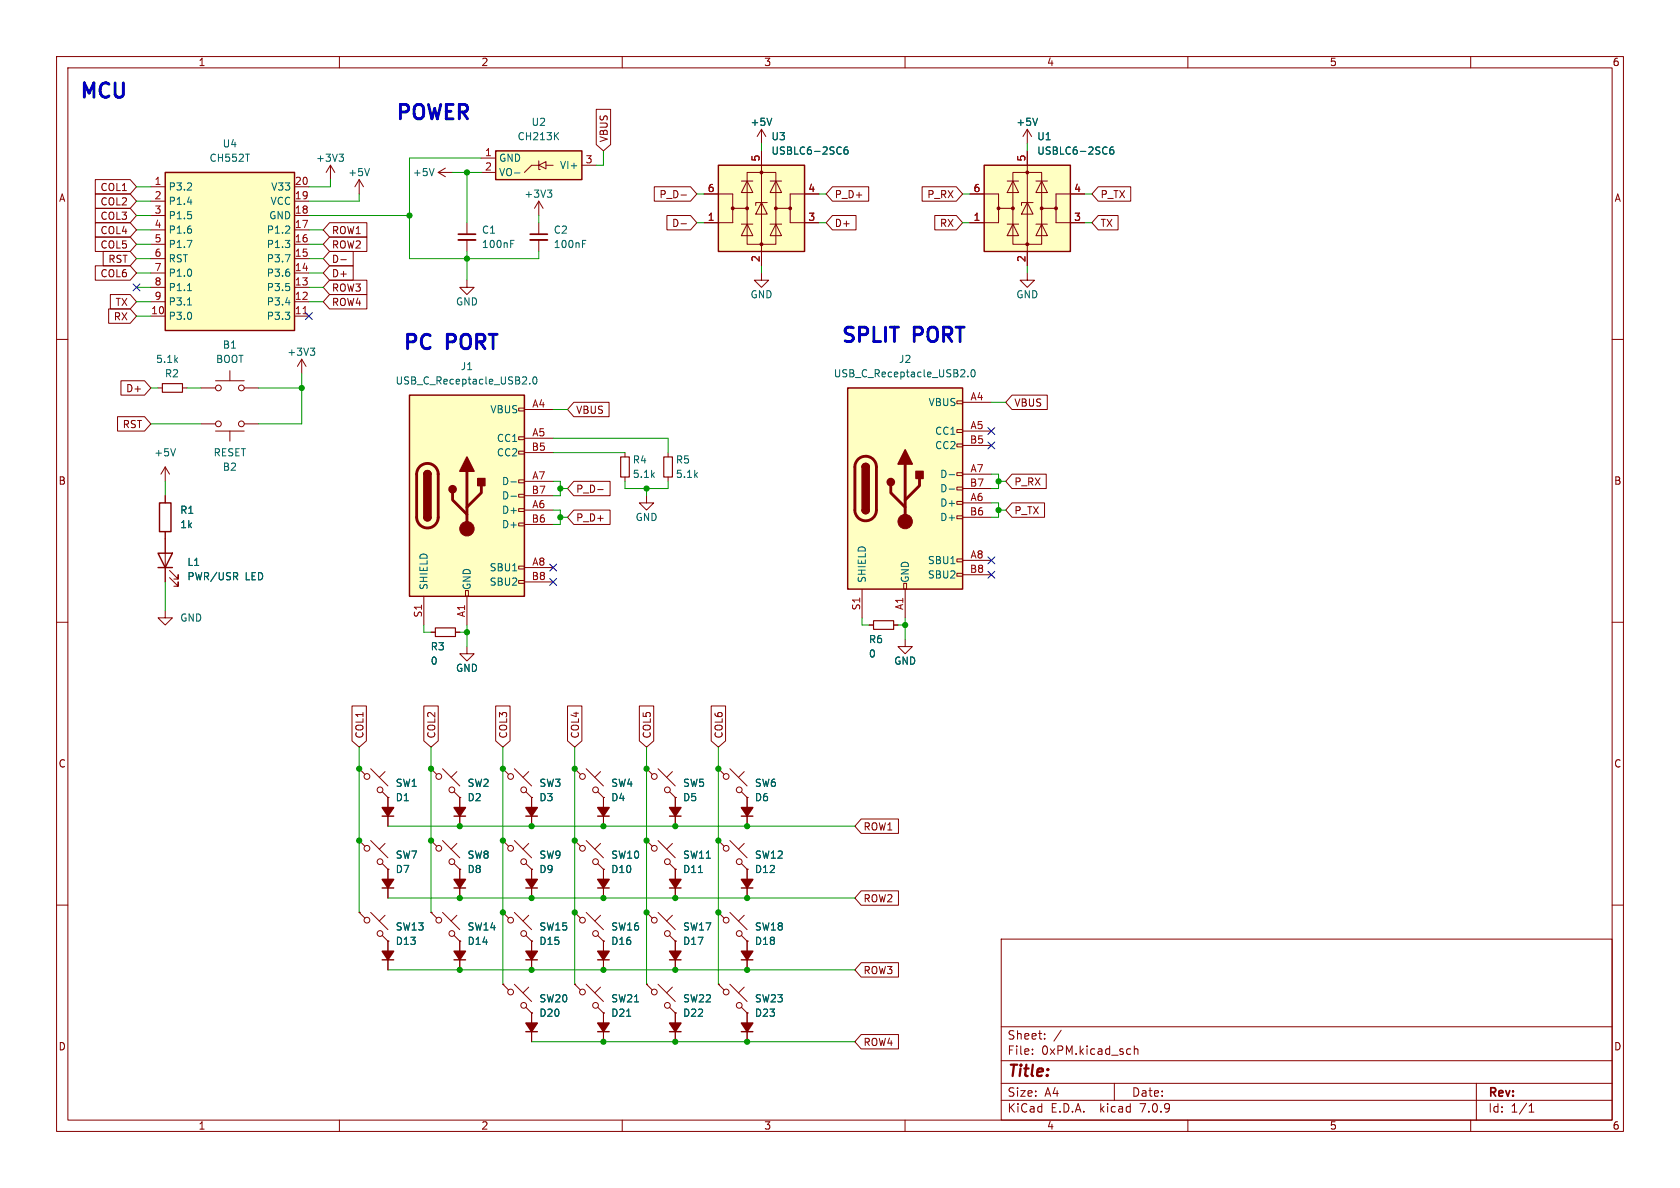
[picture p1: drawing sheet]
<svg xmlns="http://www.w3.org/2000/svg" width="297mm" height="210mm" viewBox="0 0 297 210" stroke-linecap="round" stroke-linejoin="round" font-family="sans-serif">
<g fill="none" stroke="#840000" stroke-width=".18">
<path d="M10 10h277v190h-277zM12 12h273v186h-273zM60 10v2M105.4 19.3h2.6v6.3l-1.3 1.1-1.3-1.1zM110 10v2M160 10v2M210 10v2M260 10v2M16.8 36.8h6.2l1.1 1.3-1.1 1.3h-6.2zM16.8 34.3h6.2l1.1 1.3-1.1 1.2h-6.2zM16.8 31.7h6.2l1.1 1.3-1.1 1.3h-6.2zM16.8 39.4h6.2l1.1 1.2-1.1 1.3h-6.2z"/>
<path d="M26.7 33h2.5M26.7 38.1h2.5M26.7 35.6h2.5M52.1 33h2.5M52.1 38.1h2.5M52.1 35.6h2.5M58.3 39.4h6.6v2.5h-6.6l-1.2-1.3zM58.4 29.2l-.7 1.3M58.4 29.2v2.6M58.4 29.2l.8 1.3M63.5 31.8l-.8 1.2M63.5 31.8v2.5"/>
<path d="M63.5 31.8l.8 1.2M77.5 30.5h2.5M77.5 30.5l1.2 .7M78.7 29.7l-1.2 .8M82.5 39.4v2M85.1 27.9h2.5M85.1 30.5h2.5M95.2 29.2l1.3-.6v1.2zM95.2 28.4v1.6h.3M95.2 29.2h-1.2l-1.3 1.3M95.2 35.6l-.7 1.2M95.2 35.6v2.5"/>
<path d="M95.2 39.4v2M95.2 35.6l.8 1.2M96.5 29.2h1.3M102.9 29.2h2.5M115.7 33h6.4l1.1 1.3-1.1 1.3h-6.4zM117.9 38.1h4.2l1.1 1.3-1.1 1.2h-4.2zM120.4 34.5h1M120.4 39.6h1M124.5 34.3h5v2.5h2.6M129.5 36.8v2.6h-5M131.1 39.6h2M131.1 32h2"/>
<path d="M132.1 30.5h5.1v12.7h-5.1zM132.1 39.6l1 2.1h-2zM132.1 32l1 2h-2zM134.6 35.8l1 2h-2zM134.6 22.9v2.5M134.6 26.7v20.3M134.6 22.9l-.7 1.2M134.6 22.9l.8 1.2M135.6 35.8h-2v.5M136.1 39.6h2.1M136.1 32h2.1M137.2 39.6l1 2.1h-2.1z"/>
<path d="M137.2 32l1 2h-2.1zM139.7 36.8v2.6h5.1M144.8 34.3h-5.1v2.5h-2.5M147.2 33h6.4v2.6h-6.4l-1.2-1.3zM147.2 38.1h4.1v2.5h-4.1l-1.2-1.2zM163 33h6.1l1.1 1.3-1.1 1.3h-6.1zM165.3 38.1h3.8l1.1 1.3-1.1 1.2h-3.8zM171.4 34.3h5.1v2.5h2.6M176.5 36.8v2.6h-5.1M178.1 39.6h2M178.1 32h2M179.1 30.5h5v12.7h-5z"/>
<path d="M179.1 39.6l1 2.1h-2zM179.1 32l1 2h-2zM181.6 35.8l1 2h-2zM181.6 22.9v2.5M181.6 26.7v20.3M181.6 22.9l-.8 1.2M181.6 22.9l.8 1.2M182.6 35.8h-2v.5M183.1 39.6h2.1M183.1 32h2.1M184.1 39.6l1.1 2.1h-2.1zM184.1 32l1.1 2h-2.1z"/>
<path d="M186.7 36.8v2.6h5.1M191.8 34.3h-5.1v2.5h-2.6M194.2 38.1h3.5v2.5h-3.5l-1.2-1.2zM194.2 33h5.7v2.6h-5.7l-1.2-1.3zM10 60h2M16.8 47h6.2l1.1 1.3-1.1 1.2h-6.2zM16.8 41.9h6.2l1.1 1.3-1.1 1.3h-6.2zM18.2 44.4h4.8l1.1 1.3-1.1 1.3h-4.8zM19.2 54.6h3.8l1.1 1.3-1.1 1.3h-3.8zM19.5 52.1h3.5l1.1 1.2-1.1 1.3h-3.5zM26.7 55.9h2.5M26.7 53.3h2.5"/>
<path d="M26.7 50.8h2.5M26.7 48.3h2.5M26.7 45.7h2.5M26.7 43.2h2.5M26.7 40.6h2.5M52.1 55.9h2.5M52.1 53.3h2.5M52.1 50.8h2.5M52.1 48.3h2.5M52.1 45.7h2.5M52.1 43.2h2.5M52.1 40.6h2.5"/>
<path d="M58.3 52.1h6.6v2.5h-6.6l-1.2-1.3zM58.3 47h4.1v2.5h-4.1l-1.2-1.2zM58.3 49.5h6.6v2.6h-6.6l-1.2-1.3zM58.3 41.9h6.6v2.6h-6.6l-1.2-1.3zM58.3 44.4h4.1v2.6h-4.1l-1.2-1.3zM60.3 45.9h.9M82.5 49.5v1.3h1.3l-1.3 1.3-1.2-1.3h1.2M82.5 42.4v2.1M95.2 42.4v2.1M134.6 48.3v1.2h1.3l-1.3 1.3-1.3-1.3h1.3M181.6 48.3v1.2h1.3l-1.3 1.3-1.3-1.3h1.3M285 60h2"/>
<path d="M20.8 73.7h4.8l1.1 1.2-1.1 1.3h-4.8zM21.4 67.3h4.2l1.1 1.3-1.1 1.3h-4.2zM27.9 68.6h.8M32.3 68.6h.7M35.6 68.6h2.5M35.6 74.9h2.5M38.1 67.3h5.1M38.1 76.2h5.1M40.6 65.5v1.8M40.6 76.2v1.8M43.2 68.6h2.5M43.2 74.9h2.5"/>
<path d="M53.3 63.5l-.7 1.3M53.3 63.5v2.5M53.3 63.5l.8 1.3M91.7 79.8h1v.5h-1zM91.7 77.2h1v.5h-1zM91.7 72.1h1v.5h-1zM92.7 72.4h5.1M92.7 77.5h5.1M101.4 71.1h6.3v2.6h-6.3l-1.1-1.3zM169.2 78.5h1v.5h-1zM169.2 75.9h1v.6h-1zM169.2 70.9h1v.5h-1z"/>
<path d="M170.2 71.1h5.1M170.2 76.2h5.1M170.2 78.7h5.1M178.9 69.8h6.2v2.6h-6.2l-1.1-1.3zM29.2 82.6l-.8 1.2M29.2 82.6v2.5M29.2 87.6v1.3M29.2 94v8.9M29.2 82.6l.8 1.2M91.7 92.5h1v.5h-1zM91.7 89.9h1v.5h-1zM91.7 87.4h1v.5h-1z"/>
<path d="M91.7 84.8h1v.5h-1zM92.7 90.2h5.1M92.7 85.1h5.1M92.7 80h5.1M92.7 92.7h5.1M92.7 87.6h5.1M101.4 85.1h6.5v2.5h-6.5l-1.1-1.2zM101.4 90.2h6.5v2.5h-6.5l-1.1-1.3zM105.7 86.5h.9M110.5 80v.8M110.5 84.3v.8M114.3 87.6v1.3h1.3l-1.3 1.3-1.3-1.3h1.3"/>
<path d="M118.1 80v.8M118.1 84.3v.8M169.2 98.8h1v.5h-1zM169.2 91.2h1v.5h-1zM169.2 88.6h1v.6h-1zM169.2 86.1h1v.5h-1zM169.2 83.6h1v.5h-1zM170.2 88.9h5.1M170.2 83.8h5.1M170.2 99.1h5.1M170.2 91.4h5.1M170.2 86.4h5.1"/>
<path d="M178.9 83.8h6.1v2.6h-6.1l-1.1-1.3zM178.9 88.9h5.8v2.5h-5.8l-1.1-1.2zM10 110h2M29.2 108v1.2h1.3l-1.3 1.3-1.3-1.3h1.3M30 102.1l1.5 1.5v-.7v.7h-.8M30 100.8l1.5 1.6v-.8v.8h-.8M74.9 105.4v5.1M76.2 111.8h.8M80.5 111.8h.8M82.3 104.4h.5v1h-.5zM82.5 114.3v1.3h1.3l-1.3 1.2-1.2-1.2h1.2M82.5 105.4v5.1"/>
<path d="M91.7 102.6h1v.5h-1zM91.7 100.1h1v.5h-1zM92.7 100.3h5.1M92.7 102.9h5.1M152.4 104.1v5.1M153.7 110.5h.7M158 110.5h.7M159.8 103.1h.5v1h-.5zM160 113v1.3h1.3l-1.3 1.3-1.3-1.3h1.3M160 104.1v5.1M169.2 101.3h1v.6h-1zM170.2 101.6h5.1"/>
<path d="M285 110h2M62.2 124.8h2.6v6.2l-1.3 1.1-1.3-1.1zM63.5 135.9l1 1M63.5 135.9h.1M65.5 135.9l3.1 3M67.6 140l1 1M68.1 136.4l-1 1M74.9 124.8h2.6v6.2l-1.3 1.1-1.3-1.1zM76.2 135.9l1 1M76.2 135.9h.1M78.2 135.9l3.1 3M80.3 140l1 1"/>
<path d="M80.8 136.4l-1 1M87.6 124.8h2.6v6.2l-1.3 1.1-1.3-1.1zM88.9 135.9l1 1M88.9 135.9h.1M90.9 135.9l3.1 3M93 140l1 1M93.5 136.4l-1 1M100.3 124.8h2.6v6.2l-1.3 1.1-1.3-1.1zM101.6 135.9l1 1M101.6 135.9h.1M103.6 135.9l3.1 3M105.7 140l1 1"/>
<path d="M106.2 136.4l-1 1M113 124.8h2.6v6.2l-1.3 1.1-1.3-1.1zM114.3 135.9l1 1M114.3 135.9h.1M116.3 135.9l3.1 3M118.4 140l1 1M118.9 136.4l-1 1M125.7 124.8h2.6v6.2l-1.3 1.1-1.3-1.1zM127 135.9l1 1M127 135.9h.1M129 135.9l3.1 3M131.1 140l1 1"/>
<path d="M131.6 136.4l-1 1M10 160h2M63.5 148.6l1 1M63.5 148.6h.1M65.5 148.6l3.1 3M67.6 152.7l1 1M68.1 149.1l-1 1M68.6 141h.1M68.6 153.7h.1M68.6 141v5.1M68.6 153.7v5.1M76.2 148.6l1 1"/>
<path d="M76.2 148.6h.1M78.2 148.6l3.1 3M80.3 152.7l1 1M80.8 149.1l-1 1M81.3 141h.1M81.3 153.7h.1M81.3 141v5.1M81.3 153.7v5.1M88.9 148.6l1 1M88.9 148.6h.1M90.9 148.6l3.1 3M93 152.7l1 1"/>
<path d="M93.5 149.1l-1 1M94 153.7h.1M94 141h.1M94 141v5.1M94 153.7v5.1M101.6 148.6l1 1M101.6 148.6h.1M103.6 148.6l3.1 3M105.7 152.7l1 1M106.2 149.1l-1 1M106.7 153.7h.1M106.7 141h.1"/>
<path d="M106.7 141v5.1M106.7 153.7v5.1M114.3 148.6l1 1M114.3 148.6h.1M116.3 148.6l3.1 3M118.4 152.7l1 1M118.9 149.1l-1 1M119.4 153.7h.1M119.4 141h.1M119.4 141v5.1M119.4 153.7v5.1M127 148.6l1 1"/>
<path d="M127 148.6h.1M129 148.6l3.1 3M131.1 152.7l1 1M131.6 149.1l-1 1M132.1 153.7h.1M132.1 141h.1M132.1 141v5.1M132.1 153.7v5.1M152.2 144.8h6.6v2.5h-6.6l-1.1-1.2zM152.2 157.5h6.6v2.5h-6.6l-1.1-1.2zM285 160h2M63.5 161.3l1 1"/>
<path d="M63.5 161.3h.1M65.5 161.3l3.1 3M67.6 165.4l1 1M68.1 161.8l-1 1M68.6 166.4h.1M68.6 166.4v5.1M76.2 161.3l1 1M76.2 161.3h.1M78.2 161.3l3.1 3M80.3 165.4l1 1M80.8 161.8l-1 1M81.3 166.4h.1"/>
<path d="M81.3 166.4v5.1M88.9 161.3l1 1M88.9 161.3h.1M88.9 174l1 1M88.9 174h.1M90.9 161.3l3.1 3M90.9 174l3.1 3M93 165.4l1 1M93 178.1l1 1M93.5 161.8l-1 1M93.5 174.5l-1 1M94 166.4h.1"/>
<path d="M94 179.1h.1M94 166.4v5.1M94 179.1v5.1M101.6 161.3l1 1M101.6 161.3h.1M101.6 174l1 1M101.6 174h.1M103.6 161.3l3.1 3M103.6 174l3.1 3M105.7 165.4l1 1M105.7 178.1l1 1M106.2 161.8l-1 1"/>
<path d="M106.2 174.5l-1 1M106.7 166.4h.1M106.7 179.1h.1M106.7 166.4v5.1M106.7 179.1v5.1M114.3 174l1 1M114.3 174h.1M114.3 161.3l1 1M114.3 161.3h.1M116.3 161.3l3.1 3M116.3 174l3.1 3M118.4 178.1l1 1"/>
<path d="M118.4 165.4l1 1M118.9 161.8l-1 1M118.9 174.5l-1 1M119.4 179.1h.1M119.4 166.4h.1M119.4 166.4v5.1M119.4 179.1v5.1M127 174l1 1M127 174h.1M127 161.3l1 1M127 161.3h.1M129 174l3.1 3"/>
<path d="M129 161.3l3.1 3M131.1 178.1l1 1M131.1 165.4l1 1M131.6 174.5l-1 1M131.6 161.8l-1 1M132.1 179.1h.1M132.1 166.4h.1M132.1 166.4v5.1M132.1 179.1v5.1M152.2 170.2h6.6v2.5h-6.6l-1.1-1.2zM177 166h108v32h-108zM60 198v2"/>
<path d="M110 198v2M152.2 182.9h6.6v2.5h-6.6l-1.1-1.2zM160 198v2M177 194.5h108M177 191.5h108M177 187.5h108M177 181.5h108M182.5 186.3v.1M182.5 185.5v.1M184.7 183.6v.1M184.7 182.8v.1M187.6 182.1l-1.3 2"/>
<path d="M197 191.5v3M200.5 184.9v1.5M200.5 185.5l.2-.1 .4 .1 .1 .9M210 198v2M260 198v2M261 191.5v6.5M270.3 196.6h.9M270.3 195.5l.4-.4v1.5"/>
<circle cx="38.6" cy="74.9" r=".51"/>
<circle cx="38.6" cy="68.6" r=".51"/>
<circle cx="42.7" cy="68.6" r=".51"/>
<circle cx="42.7" cy="74.9" r=".51"/>
<circle cx="64.9" cy="137.3" r=".51"/>
<circle cx="67.2" cy="139.6" r=".51"/>
<circle cx="77.6" cy="137.3" r=".51"/>
<circle cx="79.9" cy="139.6" r=".51"/>
<circle cx="90.3" cy="137.3" r=".51"/>
<circle cx="92.6" cy="139.6" r=".51"/>
<circle cx="103" cy="137.3" r=".51"/>
<circle cx="105.3" cy="139.6" r=".51"/>
<circle cx="115.7" cy="137.3" r=".51"/>
<circle cx="118" cy="139.6" r=".51"/>
<circle cx="128.4" cy="137.3" r=".51"/>
<circle cx="130.7" cy="139.6" r=".51"/>
<circle cx="64.9" cy="150" r=".51"/>
<circle cx="67.2" cy="152.3" r=".51"/>
<circle cx="77.6" cy="150" r=".51"/>
<circle cx="79.9" cy="152.3" r=".51"/>
<circle cx="90.3" cy="150" r=".51"/>
<circle cx="92.6" cy="152.3" r=".51"/>
<circle cx="103" cy="150" r=".51"/>
<circle cx="105.3" cy="152.3" r=".51"/>
<circle cx="115.7" cy="150" r=".51"/>
<circle cx="118" cy="152.3" r=".51"/>
<circle cx="128.4" cy="150" r=".51"/>
<circle cx="130.7" cy="152.3" r=".51"/>
<circle cx="64.9" cy="162.7" r=".51"/>
<circle cx="67.2" cy="165" r=".51"/>
<circle cx="77.6" cy="162.7" r=".51"/>
<circle cx="79.9" cy="165" r=".51"/>
<circle cx="90.3" cy="162.7" r=".51"/>
<circle cx="90.3" cy="175.4" r=".51"/>
<circle cx="92.6" cy="165" r=".51"/>
<circle cx="92.6" cy="177.7" r=".51"/>
<circle cx="103" cy="162.7" r=".51"/>
<circle cx="103" cy="175.4" r=".51"/>
<circle cx="105.3" cy="165" r=".51"/>
<circle cx="105.3" cy="177.7" r=".51"/>
<circle cx="115.7" cy="175.4" r=".51"/>
<circle cx="115.7" cy="162.7" r=".51"/>
<circle cx="118" cy="177.7" r=".51"/>
<circle cx="118" cy="165" r=".51"/>
<circle cx="128.4" cy="162.7" r=".51"/>
<circle cx="128.4" cy="175.4" r=".51"/>
<circle cx="130.7" cy="177.7" r=".51"/>
<circle cx="130.7" cy="165" r=".51"/>
</g>
<g fill="none" stroke="#840000" stroke-width=".25">
<path d="M29.2 30.5h22.9v27.9h-22.9zM87.6 26.7h15.3v5.1h-15.3zM127 29.2h15.2v15.3h-15.2zM174 29.2h15.2v15.3h-15.2zM72.4 69.9h20.3v35.5h-20.3zM149.9 68.6h20.3v35.5h-20.3zM27.9 97.8h2.6l-1.3 2.5zM28.2 88.9h2v5.1h-2zM74.9 91.4a.64 .64 0 0 0 .7 .7 .64 .64 0 0 0 .6-.7M74.9 83.8a.64 .64 0 0 1 .7-.6 .64 .64 0 0 1 .6 .6M152.4 90.2a.64 .64 0 0 0 .6 .6 .64 .64 0 0 0 .7-.6M152.4 82.6a.64 .64 0 0 1 .6-.7 .64 .64 0 0 1 .7 .7"/>
<path d="M27.9 100.3h2.6M67.6 157h2M67.6 144.3h2M80.3 157h2M80.3 144.3h2M93 157h2M93 144.3h2M105.7 157h2M105.7 144.3h2M118.4 157h2M118.4 144.3h2M131.1 157h2"/>
<path d="M131.1 144.3h2M67.6 169.7h2M80.3 169.7h2M93 169.7h2M105.7 169.7h2M118.4 169.7h2M131.1 169.7h2M93 182.4h2M105.7 182.4h2M118.4 182.4h2M131.1 182.4h2"/>
</g>
<g fill="#840000" stroke="#840000" stroke-width=".25">
<path d="M105.7 155.4h2l-1 1.6z"/>
<path d="M105.7 168.1h2l-1 1.6z"/>
<path d="M131.1 180.8h2l-1 1.6z"/>
<path d="M74.9 91.4h1.3a.64 .64 0 0 1-.6 .7 .64 .64 0 0 1-.7-.7z"/>
<path d="M74.9 83.8h1.3v7.6h-1.3z"/>
<path d="M75.1 83.4a.64 .64 0 0 1 .7-.2 .64 .64 0 0 1 .4 .6h-1.3z"/>
<path d="M82.5 80.8l1.3 2.5h-2.5z"/>
<path d="M84.5 84.6h1.2v1.3h-1.2z"/>
<path d="M105.7 142.7h2l-1 1.6z"/>
<path d="M105.7 180.8h2l-1 1.6z"/>
<path d="M93 180.8h2l-1 1.6z"/>
<path d="M131.1 168.1h2l-1 1.6z"/>
<path d="M67.6 142.7h2l-1 1.6z"/>
<path d="M93 168.1h2l-1 1.6z"/>
<path d="M93 155.4h2l-1 1.6z"/>
<path d="M131.1 155.4h2l-1 1.6z"/>
<path d="M80.3 168.1h2l-1 1.6z"/>
<path d="M67.6 168.1h2l-1 1.6z"/>
<path d="M80.3 155.4h2l-1 1.6z"/>
<path d="M93 142.7h2l-1 1.6z"/>
<path d="M80.3 142.7h2l-1 1.6z"/>
<path d="M67.6 155.4h2l-1 1.6z"/>
<path d="M118.4 155.4h2l-1 1.6z"/>
<path d="M152.4 90.2h1.3a.64 .64 0 0 1-.7 .6 .64 .64 0 0 1-.6-.6z"/>
<path d="M152.4 82.6h1.3v7.6h-1.3z"/>
<path d="M152.6 82.1a.64 .64 0 0 1 .7-.1 .64 .64 0 0 1 .4 .6h-1.3z"/>
<path d="M160 79.5l1.3 2.5h-2.6z"/>
<path d="M161.9 83.3h1.3v1.3h-1.3z"/>
<path d="M131.1 142.7h2l-1 1.6z"/>
<path d="M118.4 142.7h2l-1 1.6z"/>
<path d="M118.4 180.8h2l-1 1.6z"/>
<path d="M118.4 168.1h2l-1 1.6z"/>
<circle cx="80" cy="86.5" r=".63"/>
<circle cx="157.5" cy="85.2" r=".63"/>
</g>
<g fill="none" stroke="#006464" stroke-width=".18">
<path d="M33.1 35.7h.8M59.9 27.2h.8l-.4 .5M60.5 27.7l.2 .3v.3l-.2 .2M65.3 29.8l-.4 1.3M76.7 29.8l-.4 1.3M91 30.6h.9M96.8 33.6h.7l-.4 .5M97.3 34.1l.2 .2v.3l-.2 .3M98.2 24l.6 .7M98.8 23.4l-.8 .8M136.4 20.9l-.4 1.3M149.8 26h-.4a.85 .85 0 0 0 0 1.2l.5-.1v-.4l-.2-.2h-.4l-.1 .2"/>
<path d="M183.4 20.9l-.4 1.3M196.8 26h-.4a.85 .85 0 0 0 0 1.2l.5-.1v-.4l-.2-.2h-.4l-.1 .2M33.1 42.5h.8l-.5 1.3M33.1 51.4h.8M33.1 53.9h.8M50.4 45h.9l-.6 1.3M50.5 53.5h.8M90.3 43.1h.4M90.3 42.5h.6M103 43.1h.4M103 42.5h.6M31 79.3l-.4 1.3"/>
<path d="M54.9 61.5h.7l-.4 .5M55.4 62l.2 .3v.3l-.2 .2M93.6 67.8v.1M94.3 66.7l.2-.1a.68 .68 0 0 1 .4 .7 .68 .68 0 0 1-.4 .6l-.2-.1-.1-.4zM171.1 66.5v.1M171.8 65.5l.2-.2a.68 .68 0 0 1 .4 .7 .68 .68 0 0 1-.4 .6l-.2-.1-.1-.4zM90.3 85.2h1M90.3 87.7h1M167.8 83.9h1M167.8 86.5h1M41.6 101.9l.4 .6M41.9 101.3l.1 .2-.1 .3"/>
<path d="M123.5 154.2h.7M110.8 179.6h.7"/>
</g>
<path d="M28.7 67.8h3.6v1.5h-3.6zM109.7 80.8h1.6v3.5h-1.6zM117.3 80.8h1.6v3.5h-1.6zM77 111h3.5v1.5h-3.5zM154.4 109.7h3.6v1.6h-3.6z" fill="none" stroke="#840000" stroke-width=".2"/>
<g fill="#ffffc2" stroke="#ffffc2" stroke-width=".18">
<path d="M87.6 26.7h15.3v5.1h-15.3z"/>
<path d="M72.4 69.9h20.3v35.5h-20.3z"/>
<path d="M127 29.2h15.2v15.3h-15.2z"/>
<path d="M174 29.2h15.2v15.3h-15.2z"/>
<path d="M149.9 68.6h20.3v35.5h-20.3z"/>
<path d="M29.2 30.5h22.9v27.9h-22.9z"/>
</g>
<path d="M74.2 82.5a1.9 1.9 0 0 1 2.1-.4 1.9 1.9 0 0 1 1.2 1.7v7.6a1.91 1.91 0 0 1-1.9 1.9 1.91 1.91 0 0 1-1.9-1.9v-7.7l.1-.7zM80 87.1v1.3l2.5 2.5M82.5 83.3v10.2M85.1 85.9v1.2l-2.6 2.6M151.7 81.2a1.9 1.9 0 0 1 2.1-.4 1.9 1.9 0 0 1 1.1 1.8v7.6a1.91 1.91 0 0 1-1.9 1.9 1.91 1.91 0 0 1-1.9-1.9v-7.8l.2-.7zM157.5 85.9v1.2l2.5 2.6M160 82v10.2M162.6 84.6v1.3l-2.6 2.5" fill="none" stroke="#840000" stroke-width=".51"/>
<g fill="#840000" stroke="#840000" stroke-width=".18">
<circle cx="82.5" cy="93.5" r="1.27"/>
<circle cx="129.5" cy="36.8" r=".25"/>
<circle cx="132.1" cy="36.8" r=".25"/>
<circle cx="134.6" cy="43.2" r=".25"/>
<circle cx="134.6" cy="30.5" r=".25"/>
<circle cx="137.2" cy="36.8" r=".25"/>
<circle cx="139.7" cy="36.8" r=".25"/>
<circle cx="176.5" cy="36.8" r=".25"/>
<circle cx="179.1" cy="36.8" r=".25"/>
<circle cx="181.6" cy="43.2" r=".25"/>
<circle cx="181.6" cy="30.5" r=".25"/>
<circle cx="184.1" cy="36.8" r=".25"/>
<circle cx="186.7" cy="36.8" r=".25"/>
<circle cx="160" cy="92.2" r="1.27"/>
</g>
<path d="M81 42.4h3.1M93.7 42.4h3.1" fill="none" stroke="#840000" stroke-width=".33"/>
<path d="M81 41.4h3.1M93.7 41.4h3.1" fill="none" stroke="#840000" stroke-width=".3"/>
<path d="M53.6 55.5h.7" fill="none" stroke="#a90000" stroke-width=".18"/>
<g fill="none" stroke="#009600" stroke-width=".18">
<path d="M24.1 35.6h2.6M24.1 33h2.6M24.1 38.1h2.6M54.6 38.1h17.8M58.4 31.8v1.2h-3.8M63.5 34.3v1.3h-8.9M80 30.5h5.1M82.5 30.5v8.9M85.1 27.9h-12.7v17.8h22.8v-1.2M95.2 38.1v1.3M106.7 26.7v2.5h-1.3M123.2 34.3h1.3"/>
<path d="M123.2 39.4h1.3M134.6 25.4v1.3M144.8 34.3h1.2M144.8 39.4h1.2M170.2 34.3h1.2M170.2 39.4h1.2M181.6 25.4v1.3M191.8 34.3h1.2M191.8 39.4h1.2M24.1 53.3h2.6M24.1 50.8h2.6M24.1 55.9h2.6"/>
<path d="M24.1 45.7h2.6M24.1 40.6h2.6M24.1 43.2h2.6M24.1 48.3h2.6M54.6 53.3h2.5M54.6 50.8h2.5M54.6 45.7h2.5M54.6 40.6h2.5M54.6 43.2h2.5M54.6 48.3h2.5M82.5 44.5v5M134.6 47v1.3"/>
<path d="M181.6 47v1.3M26.7 68.6h1.2M26.7 74.9h8.9M33 68.6h2.6M45.7 68.6h7.6M53.3 66v8.9h-7.6M97.8 72.4h2.5M97.8 77.5h20.3v2.5M175.3 71.1h2.5M29.2 85.1v2.5M97.8 85.1h1.3v2.5h-1.3M97.8 90.2h1.3v2.5h-1.3"/>
<path d="M97.8 80h12.7M99.1 86.4h1.2M99.1 91.4h1.2M110.5 85.1v1.3h7.6v-1.3M114.3 86.4v1.2M175.3 83.8h1.2v2.6h-1.2M175.3 88.9h1.2v2.5h-1.2M176.5 85.1h1.3M176.5 90.2h1.3M29.2 102.9v5.1M74.9 110.5v1.3h1.3M81.3 111.8h1.2"/>
<path d="M82.5 110.5v3.8M152.4 109.2v1.3h1.3M158.7 110.5h1.3M160 109.2v3.8M63.5 132.1v29.2M76.2 132.1v29.2M88.9 132.1v41.9M101.6 132.1v41.9M114.3 132.1v41.9M127 132.1v41.9M68.6 146.1h82.5M68.6 158.8h82.5"/>
<path d="M68.6 171.5h82.5M94 184.2h57.1"/>
</g>
<g fill="none" stroke="#000084" stroke-width=".18">
<path d="M23.5 50.2l1.2 1.2M24.7 50.2l-1.2 1.2M54 55.3l1.2 1.2M55.2 55.3l-1.2 1.2M174.7 75.6l1.2 1.2M174.7 78.1l1.2 1.2M175.9 75.6l-1.2 1.2M175.9 78.1l-1.2 1.2M97.2 99.7l1.2 1.2M98.4 99.7l-1.2 1.2M174.7 98.5l1.2 1.2M175.9 98.5l-1.2 1.2"/>
<path d="M97.2 102.3l1.2 1.2M98.4 102.3l-1.2 1.2M174.7 101l1.2 1.2M175.9 101l-1.2 1.2"/>
</g>
<g fill="#009600" stroke="#009600" stroke-width=".18">
<circle cx="106.7" cy="158.8" r=".46"/>
<circle cx="101.6" cy="161.3" r=".46"/>
<circle cx="88.9" cy="161.3" r=".46"/>
<circle cx="94" cy="158.8" r=".46"/>
<circle cx="81.3" cy="171.5" r=".46"/>
<circle cx="94" cy="171.5" r=".46"/>
<circle cx="81.3" cy="146.1" r=".46"/>
<circle cx="76.2" cy="148.6" r=".46"/>
<circle cx="63.5" cy="148.6" r=".46"/>
<circle cx="101.6" cy="148.6" r=".46"/>
<circle cx="106.7" cy="146.1" r=".46"/>
<circle cx="94" cy="146.1" r=".46"/>
<circle cx="81.3" cy="158.8" r=".46"/>
<circle cx="88.9" cy="148.6" r=".46"/>
<circle cx="127" cy="148.6" r=".46"/>
<circle cx="114.3" cy="148.6" r=".46"/>
<circle cx="119.4" cy="146.1" r=".46"/>
<circle cx="132.1" cy="146.1" r=".46"/>
<circle cx="160" cy="110.5" r=".46"/>
<circle cx="106.7" cy="184.2" r=".46"/>
<circle cx="106.7" cy="171.5" r=".46"/>
<circle cx="119.4" cy="184.2" r=".46"/>
<circle cx="119.4" cy="158.8" r=".46"/>
<circle cx="114.3" cy="161.3" r=".46"/>
<circle cx="127" cy="161.3" r=".46"/>
<circle cx="119.4" cy="171.5" r=".46"/>
<circle cx="132.1" cy="184.2" r=".46"/>
<circle cx="132.1" cy="171.5" r=".46"/>
<circle cx="132.1" cy="158.8" r=".46"/>
<circle cx="176.5" cy="90.2" r=".46"/>
<circle cx="176.5" cy="85.1" r=".46"/>
<circle cx="53.3" cy="68.6" r=".46"/>
<circle cx="82.5" cy="45.7" r=".46"/>
<circle cx="82.5" cy="30.5" r=".46"/>
<circle cx="99.1" cy="86.4" r=".46"/>
<circle cx="114.3" cy="86.4" r=".46"/>
<circle cx="72.4" cy="38.1" r=".46"/>
<circle cx="114.3" cy="135.9" r=".46"/>
<circle cx="127" cy="135.9" r=".46"/>
<circle cx="101.6" cy="135.9" r=".46"/>
<circle cx="88.9" cy="135.9" r=".46"/>
<circle cx="76.2" cy="135.9" r=".46"/>
<circle cx="63.5" cy="135.9" r=".46"/>
<circle cx="99.1" cy="91.4" r=".46"/>
<circle cx="82.5" cy="111.8" r=".46"/>
</g>
<g font-size="3.5" fill="#0000c2">
<text x="14" y="17.5">MCU</text>
<text x="69.8" y="21.3">POWER</text>
<text x="71.1" y="62">PC</text>
<text x="79.2" y="62">PORT</text>
<text x="148.6" y="60.7">SPLIT</text>
<text x="161.7" y="60.7">PORT</text>
</g>
<text font-size="2.8" fill="#840000" x="178" y="190.9">Title:</text>
<g font-size="2.1" fill="#840000">
<text x="178" y="184">Sheet:</text>
<text x="178" y="186.7">File:</text>
<text x="184.1" y="186.7">0xPM.kicad_sch</text>
<text x="178" y="196.9">KiCad</text>
<text x="178" y="194.1">Size:</text>
<text x="184.7" y="194.1">A4</text>
<text x="185.7" y="196.9">E.D.A.</text>
<text x="194.6" y="196.9">kicad</text>
<text x="200" y="194.1">Date:</text>
<text x="201.8" y="196.9">7.0.9</text>
<text x="263" y="194.3">Rev:</text>
<text x="263" y="196.9">Id:</text>
<text x="267.1" y="196.9">1/1</text>
</g>
<g font-size="1.8" fill="#840000">
<text x="35" y="11.9">1</text>
<text x="85" y="11.9">2</text>
<text x="135" y="11.9">3</text>
<text x="185" y="11.9">4</text>
<text x="235" y="11.9">5</text>
<text x="285" y="11.9">6</text>
<text x="107.6" y="25.2" transform="rotate(-90 107.6 25.2)">VBUS</text>
<text x="10.3" y="35.9">A</text>
<text x="17.7" y="34">COL1</text>
<text x="116.5" y="35.2">P_D-</text>
<text x="147.5" y="35.2">P_D+</text>
<text x="163.8" y="35.2">P_RX</text>
<text x="194.5" y="35.2">P_TX</text>
<text x="285.3" y="35.9">A</text>
<text x="17.7" y="39.1">COL3</text>
<text x="17.7" y="36.5">COL2</text>
<text x="17.7" y="41.6">COL4</text>
<text x="58.6" y="41.6">ROW1</text>
<text x="118.7" y="40.3">D-</text>
<text x="147.5" y="40.3">D+</text>
<text x="166.1" y="40.3">RX</text>
<text x="194.5" y="40.3">TX</text>
<text x="17.7" y="44.1">COL5</text>
<text x="19.1" y="46.7">RST</text>
<text x="58.6" y="44.1">ROW2</text>
<text x="58.6" y="46.7">D-</text>
<text x="17.7" y="49.2">COL6</text>
<text x="58.6" y="49.2">D+</text>
<text x="58.6" y="51.8">ROW3</text>
<text x="20" y="56.8">RX</text>
<text x="20.3" y="54.3">TX</text>
<text x="58.6" y="54.3">ROW4</text>
<text x="22.2" y="69.5">D+</text>
<text x="21.6" y="75.9">RST</text>
<text x="101.8" y="73.3">VBUS</text>
<text x="179.2" y="72.1">VBUS</text>
<text x="10.3" y="85.9">B</text>
<text x="101.8" y="87.3">P_D-</text>
<text x="179.2" y="86">P_RX</text>
<text x="285.3" y="85.9">B</text>
<text x="101.8" y="92.4">P_D+</text>
<text x="179.2" y="91.1">P_TX</text>
<text x="64.5" y="130.7" transform="rotate(-90 64.5 130.7)">COL1</text>
<text x="77.2" y="130.7" transform="rotate(-90 77.2 130.7)">COL2</text>
<text x="89.9" y="130.7" transform="rotate(-90 89.9 130.7)">COL3</text>
<text x="102.6" y="130.7" transform="rotate(-90 102.6 130.7)">COL4</text>
<text x="115.3" y="130.7" transform="rotate(-90 115.3 130.7)">COL5</text>
<text x="128" y="130.7" transform="rotate(-90 128 130.7)">COL6</text>
<text x="10.3" y="135.9">C</text>
<text x="285.3" y="135.9">C</text>
<text x="152.6" y="147">ROW1</text>
<text x="152.6" y="159.7">ROW2</text>
<text x="152.6" y="172.4">ROW3</text>
<text x="10.3" y="185.9">D</text>
<text x="152.6" y="185.1">ROW4</text>
<text x="285.3" y="185.9">D</text>
<text x="35" y="199.9">1</text>
<text x="85" y="199.9">2</text>
<text x="135" y="199.9">3</text>
<text x="185" y="199.9">4</text>
<text x="235" y="199.9">5</text>
<text x="285" y="199.9">6</text>
</g>
<g font-size="1.8" fill="#006464">
<text x="93.9" y="22.5">U2</text>
<text x="132.6" y="22.5">+5V</text>
<text x="179.6" y="22.5">+5V</text>
<text x="36.9" y="28.8">CH552T</text>
<text x="39.3" y="26.3">U4</text>
<text x="55.8" y="28.8">+3V3</text>
<text x="88.1" y="28.8">GND</text>
<text x="91.4" y="25">CH213K</text>
<text x="136.3" y="25">U3</text>
<text x="136.3" y="27.5">USBLC6-2SC6</text>
<text x="183.3" y="25">U1</text>
<text x="183.3" y="27.5">USBLC6-2SC6</text>
<text x="29.7" y="33.9">P3.2</text>
<text x="47.9" y="33.9">V33</text>
<text x="61.5" y="31.3">+5V</text>
<text x="72.9" y="31.3">+5V</text>
<text x="88.1" y="31.3">VO-</text>
<text x="92.6" y="35.2">+3V3</text>
<text x="98.9" y="30.1">VI+</text>
<text x="29.7" y="36.4">P1.4</text>
<text x="29.7" y="39">P1.5</text>
<text x="29.7" y="41.5">P1.6</text>
<text x="47.1" y="41.5">P1.2</text>
<text x="47.5" y="39">GND</text>
<text x="47.7" y="36.4">VCC</text>
<text x="85.1" y="41.5">C1</text>
<text x="97.8" y="41.5">C2</text>
<text x="29.7" y="44">P1.7</text>
<text x="29.7" y="46.6">RST</text>
<text x="47.1" y="46.6">P3.7</text>
<text x="47.1" y="44">P1.3</text>
<text x="85.1" y="44">100nF</text>
<text x="97.8" y="44">100nF</text>
<text x="29.7" y="49.1">P1.0</text>
<text x="29.7" y="51.7">P1.1</text>
<text x="47.1" y="51.7">P3.5</text>
<text x="47.1" y="49.1">P3.6</text>
<text x="132.6" y="52.9">GND</text>
<text x="179.6" y="52.9">GND</text>
<text x="29.7" y="56.7">P3.0</text>
<text x="29.7" y="54.2">P3.1</text>
<text x="47.1" y="56.7">P3.3</text>
<text x="47.1" y="54.2">P3.4</text>
<text x="80.5" y="54.2">GND</text>
<text x="27.5" y="64.4">5.1k</text>
<text x="38.1" y="64.4">BOOT</text>
<text x="39.3" y="61.8">B1</text>
<text x="50.7" y="63.1">+3V3</text>
<text x="81.4" y="65.6">J1</text>
<text x="158.8" y="64.4">J2</text>
<text x="29.1" y="66.9">R2</text>
<text x="69.8" y="68.2">USB_C_Receptacle_USB2.0</text>
<text x="147.3" y="66.9">USB_C_Receptacle_USB2.0</text>
<text x="164.1" y="72">VBUS</text>
<text x="86.6" y="73.3">VBUS</text>
<text x="165.2" y="77.1">CC1</text>
<text x="27.2" y="80.9">+5V</text>
<text x="37.7" y="80.9">RESET</text>
<text x="39.3" y="83.4">B2</text>
<text x="87.7" y="78.3">CC1</text>
<text x="87.7" y="80.9">CC2</text>
<text x="111.8" y="82.1">R4</text>
<text x="119.4" y="82.1">R5</text>
<text x="165.2" y="79.6">CC2</text>
<text x="88.6" y="86">D-</text>
<text x="88.6" y="88.5">D-</text>
<text x="111.8" y="84.7">5.1k</text>
<text x="119.4" y="84.7">5.1k</text>
<text x="166.1" y="89.8">D+</text>
<text x="166.1" y="84.7">D-</text>
<text x="166.1" y="87.2">D-</text>
<text x="31.8" y="91">R1</text>
<text x="31.8" y="93.6">1k</text>
<text x="88.6" y="91">D+</text>
<text x="88.6" y="93.6">D+</text>
<text x="112.3" y="92.3">GND</text>
<text x="166.1" y="92.3">D+</text>
<text x="33" y="100.2">L1</text>
<text x="86.5" y="101.2">SBU1</text>
<text x="163.9" y="99.9">SBU1</text>
<text x="33" y="102.8">PWR/USR</text>
<text x="43.3" y="102.8">LED</text>
<text x="75.8" y="104.4" transform="rotate(-90 75.8 104.4)">SHIELD</text>
<text x="83.4" y="104.4" transform="rotate(-90 83.4 104.4)">GND</text>
<text x="86.5" y="103.7">SBU2</text>
<text x="153.3" y="103.1" transform="rotate(-90 153.3 103.1)">SHIELD</text>
<text x="160.9" y="103.1" transform="rotate(-90 160.9 103.1)">GND</text>
<text x="163.9" y="102.5">SBU2</text>
<text x="31.8" y="110.1">GND</text>
<text x="153.5" y="113.9">R6</text>
<text x="76" y="115.2">R3</text>
<text x="76" y="117.7">0</text>
<text x="80.5" y="119">GND</text>
<text x="153.5" y="116.4">0</text>
<text x="158" y="117.7">GND</text>
<text x="69.9" y="141.8">D1</text>
<text x="69.9" y="139.3">SW1</text>
<text x="82.6" y="141.8">D2</text>
<text x="82.6" y="139.3">SW2</text>
<text x="95.3" y="141.8">D3</text>
<text x="95.3" y="139.3">SW3</text>
<text x="108" y="141.8">D4</text>
<text x="108" y="139.3">SW4</text>
<text x="120.7" y="141.8">D5</text>
<text x="120.7" y="139.3">SW5</text>
<text x="133.4" y="141.8">D6</text>
<text x="133.4" y="139.3">SW6</text>
<text x="69.9" y="154.5">D7</text>
<text x="69.9" y="152">SW7</text>
<text x="82.6" y="154.5">D8</text>
<text x="82.6" y="152">SW8</text>
<text x="95.3" y="154.5">D9</text>
<text x="95.3" y="152">SW9</text>
<text x="108" y="152">SW10</text>
<text x="108" y="154.5">D10</text>
<text x="120.7" y="152">SW11</text>
<text x="120.7" y="154.5">D11</text>
<text x="133.4" y="152">SW12</text>
<text x="133.4" y="154.5">D12</text>
<text x="69.9" y="164.7">SW13</text>
<text x="69.9" y="167.2">D13</text>
<text x="82.6" y="164.7">SW14</text>
<text x="82.6" y="167.2">D14</text>
<text x="95.3" y="164.7">SW15</text>
<text x="95.3" y="167.2">D15</text>
<text x="108" y="164.7">SW16</text>
<text x="108" y="167.2">D16</text>
<text x="120.7" y="164.7">SW17</text>
<text x="120.7" y="167.2">D17</text>
<text x="133.4" y="164.7">SW18</text>
<text x="133.4" y="167.2">D18</text>
<text x="95.3" y="177.4">SW20</text>
<text x="95.3" y="179.9">D20</text>
<text x="108" y="177.4">SW21</text>
<text x="108" y="179.9">D21</text>
<text x="120.7" y="177.4">SW22</text>
<text x="120.7" y="179.9">D22</text>
<text x="133.4" y="177.4">SW23</text>
<text x="133.4" y="179.9">D23</text>
</g>
<g font-size="1.8" fill="#a90000">
<text x="85.7" y="27.7">1</text>
<text x="103.4" y="29">3</text>
<text x="134.4" y="28.6" transform="rotate(-90 134.4 28.6)">5</text>
<text x="181.4" y="28.6" transform="rotate(-90 181.4 28.6)">5</text>
<text x="27.2" y="32.8">1</text>
<text x="27.2" y="35.3">2</text>
<text x="52" y="35.3">19</text>
<text x="52" y="32.8">20</text>
<text x="85.7" y="30.2">2</text>
<text x="125" y="34">6</text>
<text x="142.8" y="34">4</text>
<text x="172" y="34">6</text>
<text x="189.8" y="34">4</text>
<text x="27.2" y="37.8">3</text>
<text x="27.2" y="40.4">4</text>
<text x="52" y="40.4">17</text>
<text x="52" y="37.8">18</text>
<text x="125" y="39.1">1</text>
<text x="142.8" y="39.1">3</text>
<text x="172" y="39.1">1</text>
<text x="189.8" y="39.1">3</text>
<text x="27.2" y="42.9">5</text>
<text x="27.2" y="45.5">6</text>
<text x="52" y="45.5">15</text>
<text x="52" y="42.9">16</text>
<text x="134.4" y="46.4" transform="rotate(-90 134.4 46.4)">2</text>
<text x="181.4" y="46.4" transform="rotate(-90 181.4 46.4)">2</text>
<text x="27.2" y="48">7</text>
<text x="27.2" y="50.5">8</text>
<text x="27.2" y="53.1">9</text>
<text x="52" y="53.1">12</text>
<text x="52" y="50.5">13</text>
<text x="52" y="48">14</text>
<text x="26.6" y="55.6">10</text>
<text x="52" y="55.6">11</text>
<text x="171.5" y="70.9">A4</text>
<text x="94" y="72.1">A4</text>
<text x="94" y="77.2">A5</text>
<text x="171.5" y="75.9">A5</text>
<text x="93.9" y="79.8">B5</text>
<text x="171.4" y="78.5">B5</text>
<text x="171.5" y="83.6">A7</text>
<text x="93.9" y="87.4">B7</text>
<text x="94" y="89.9">A6</text>
<text x="94" y="84.8">A7</text>
<text x="171.4" y="86.1">B7</text>
<text x="171.5" y="88.6">A6</text>
<text x="93.9" y="92.5">B6</text>
<text x="171.4" y="91.2">B6</text>
<text x="94" y="100.1">A8</text>
<text x="171.4" y="101.3">B8</text>
<text x="171.5" y="98.8">A8</text>
<text x="93.9" y="102.6">B8</text>
<text x="152.1" y="108" transform="rotate(-90 152.1 108)">S1</text>
<text x="159.8" y="107.9" transform="rotate(-90 159.8 107.9)">A1</text>
<text x="74.7" y="109.3" transform="rotate(-90 74.7 109.3)">S1</text>
<text x="82.3" y="109.2" transform="rotate(-90 82.3 109.2)">A1</text>
</g>
</svg>
